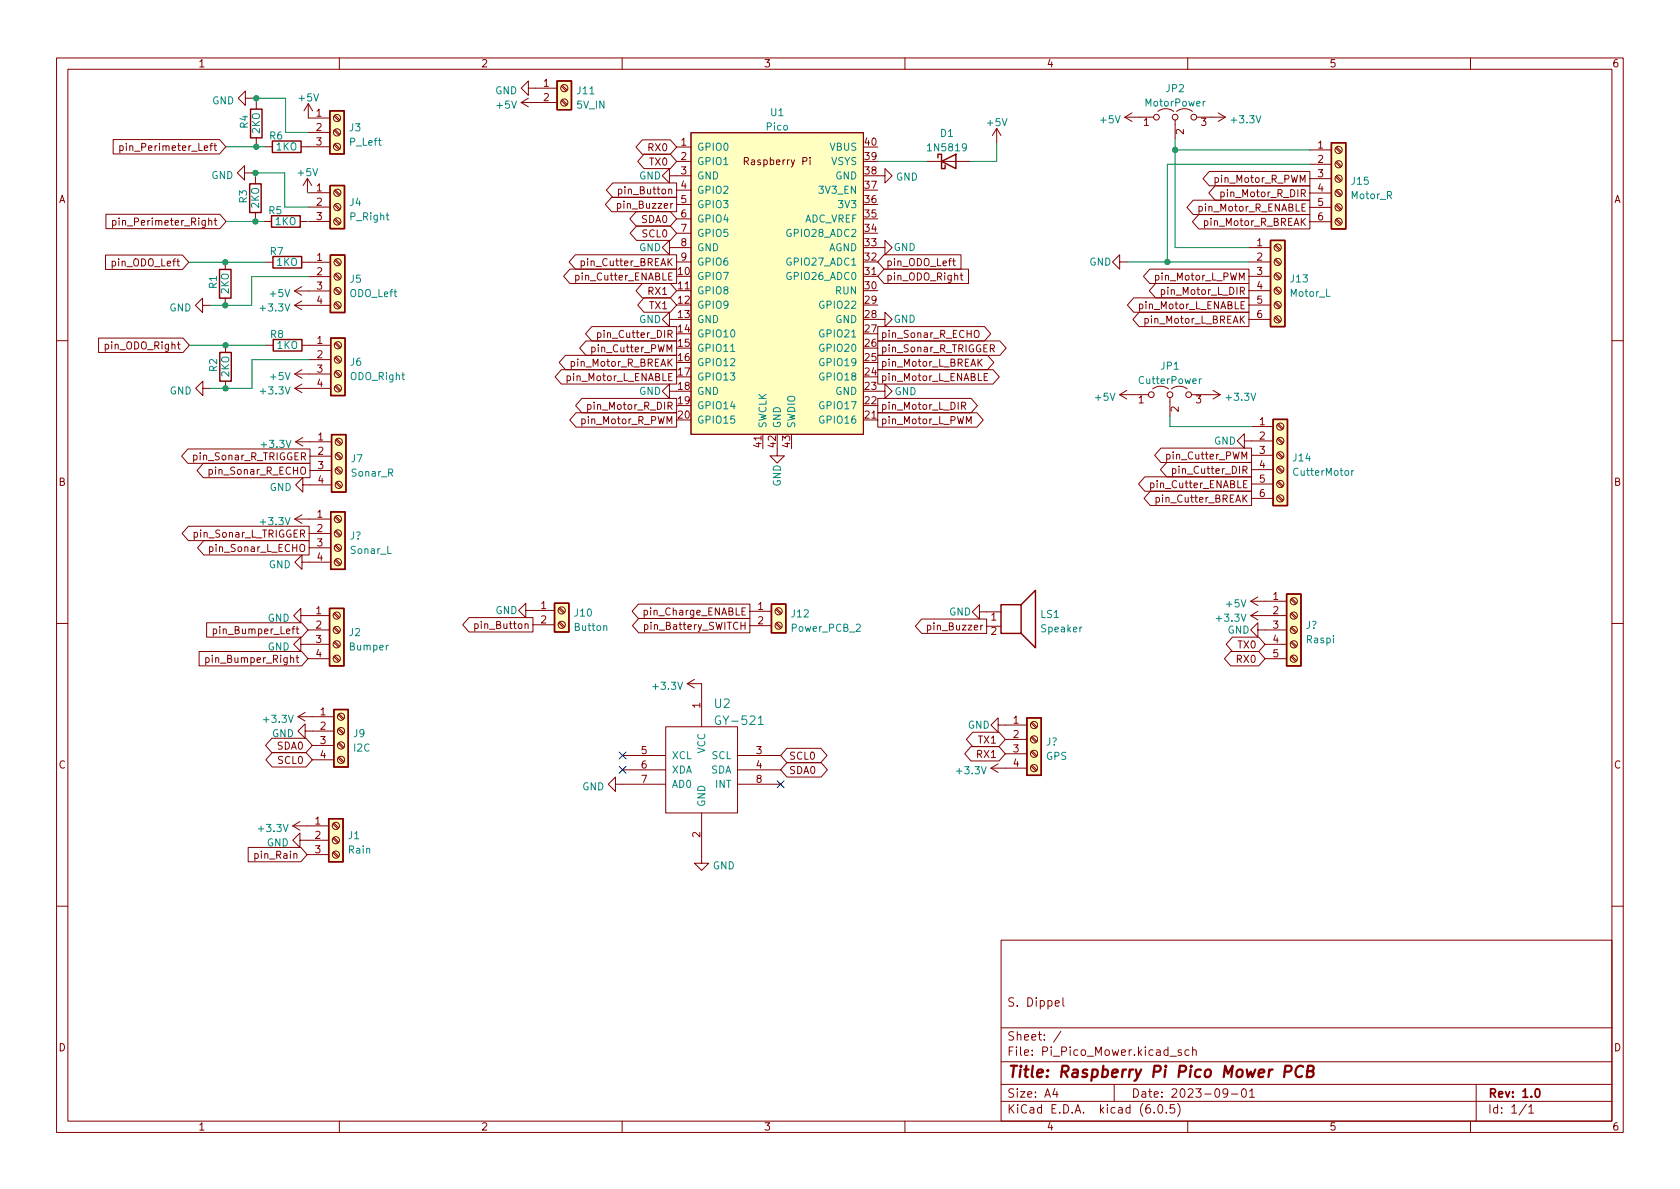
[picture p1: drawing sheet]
<svg xmlns="http://www.w3.org/2000/svg" width="297mm" height="210mm" viewBox="0 0 297 210" stroke-linecap="round" stroke-linejoin="round" font-family="sans-serif">
<g fill="none" stroke="#840000" stroke-width=".18">
<path d="M10 10.2h277v190.1h-277zM12 12.2h273v186.1h-273zM43.4 17.4v-1.3l-1.3 1.3 1.3 1.2v-1.2h1.3M45.3 18v1.3M54.5 18.3l-.8 1.3M54.5 18.3v2.6h3.8M54.5 18.3l.8 1.3M60 10.2v2M92.2 18.1l1.2 .8M92.2 18.1h6.3M93.4 15.6v-1.3l-1.2 1.3 1.2 1.3v-1.3h5.1M93.4 17.4l-1.2 .7"/>
<path d="M99.2 17.8l.9 .8M99.2 15.3l.9 .8M99.4 17.6l.9 .9M99.4 15.1l.9 .8M110 10.2v2M160 10.2v2M200.2 20l-1.3 .7M204.7 19.7a2.26 2.26 0 0 1 2.8 0M208 19.7a2.26 2.26 0 0 1 2.8 0M210 10.2v2M215.4 20l1.3 .7M260 10.2v2"/>
<path d="M18.7 37.9h20.2l1.1 1.3-1.1 1.2h-20.2zM19.9 39h.4l.2 .2-.1 .6h-.5M19.9 39v1.2M20 24.7h18.8l1.1 1.3-1.1 1.2h-18.8zM21.2 25.8h.4l.2 .2-.1 .6h-.5M21.2 25.8v1.2M37.8 25.8h.5M37.9 39h.5M38 25.3v1.1l.3 .2M38.1 38.6v1l.3 .2M43.2 30.6v-1.3l-1.2 1.3 1.2 1.2v-1.2h1.3M45.2 31.2v1.3"/>
<path d="M45.2 37.6v1.3M45.3 24.4v1.2M46.7 39.2h1.3M46.9 26h1.3M53.1 39.2h1.3M53.2 26h5.1M54.4 31.5l-.8 1.3M54.4 31.5v2.6M54.4 31.5l.7 1.3M54.5 23.4h3.8M54.6 34.1h3.8M54.6 36.6h3.8"/>
<path d="M54.6 39.2h3.8M59.1 25.6l.8 .9M59.1 23.1l.8 .8M59.1 20.5l.8 .9M59.1 38.8l.9 .9M59.1 36.3l.9 .8M59.1 33.8l.9 .8M59.2 25.4l.9 .9M59.2 22.9l.9 .8M59.2 20.4l.9 .8M59.3 38.7l.8 .8M59.3 36.1l.8 .9"/>
<path d="M59.3 33.6l.8 .8M108.1 34.9h11.5v2.5h-11.5l-1.1-1.2zM108.3 32.4h11.3v2.5h-11.3l-1.1-1.3zM109.2 36h.3l.3 .2-.2 .6h-.4M109.2 36v1.3M112.5 37.4h6l1.1 1.3-1.1 1.3h-6l-1.1-1.3zM112.5 40h6l1.1 1.2-1.1 1.3h-6l-1.1-1.3zM113.6 24.7h4.9l1.1 1.3-1.1 1.3h-4.9l-1.1-1.3zM113.9 27.3h4.6l1.1 1.2-1.1 1.3h-4.6l-1.1-1.3zM118.4 31.1v-1.3l-1.3 1.3 1.3 1.3v-1.3h3.8M119.6 28.5h2.6M119.6 26h2.6"/>
<path d="M119.6 33.6h2.6M119.6 36.2h2.6M119.6 38.7h2.6M122.2 23.5h30.5v53.3h-30.5zM143.2 27.8v.2M143.2 28.3v.8M155.2 31.1h1.3v-1.3l1.2 1.3-1.2 1.3v-1.3M163.9 28.5h7.7M176.2 22.7l-.7 1.3M176.2 22.7v2.5M176.2 22.7l.8 1.3M198.9 20.7h5.1"/>
<path d="M198.9 20.7l1.3 .8M207.8 21.2v3.3M211 35.4h20.6v2.5h-20.6l-1.1-1.2zM211.6 20.7h5.1M211.9 37.9h19.7v2.6h-19.7l-1.1-1.3zM213.8 30.3h17.8v2.6h-17.8l-1.1-1.3zM214.8 32.9h16.8v2.5h-16.8l-1.1-1.3zM216.7 20.7l-1.3 .8M230.2 36.7h.4M230.3 39.2l.5 .7M230.8 36.1h-.6v1.2h.6M230.8 38.6l-.7 .7"/>
<path d="M231.6 26.5h3.8M231.6 29.1h3.8M231.6 31.6h3.8M231.6 34.1h3.8M231.6 36.7h3.8M231.6 39.2h3.8M236.1 38.9l.9 .8M236.1 36.3l.9 .9M236.1 33.8l.9 .8M236.1 31.3l.9 .8M236.1 28.7l.9 .9M236.1 26.2l.9 .8"/>
<path d="M236.3 38.7l.9 .8M236.3 36.2l.9 .8M236.3 33.6l.9 .9M236.3 31.1l.9 .8M236.3 28.5l.9 .9M236.3 26l.9 .8M17.4 59.8h15l1.1 1.3-1.1 1.2h-15zM18.7 45.1h13.6l1.1 1.3-1.1 1.2h-13.6zM35.8 54v-1.3l-1.3 1.3 1.3 1.3v-1.3h1.3M39.8 46.4v1.2M39.8 52.7v1.3M47 46.4h1.3"/>
<path d="M52.1 51.5h6.3M52.1 54h6.3M52.1 51.5l1.2 .7M52.1 54l1.2 .8M53.3 46.4h5.1M53.3 50.7l-1.2 .8M53.3 53.2l-1.2 .8M54.6 48.9h3.8M59.2 53.7l.8 .8M59.2 51.1l.8 .9M59.2 48.6l.8 .8M59.2 46l.8 .9"/>
<path d="M59.3 53.5l.9 .8M59.3 50.9l.9 .9M59.3 48.4l.9 .8M59.3 45.9l.9 .8M100.8 47.6h18.8v2.5h-18.8l-1.1-1.2zM101.7 45.1h17.9v2.5h-17.9l-1.1-1.3zM104.6 57.8h15v2.5h-15l-1.1-1.3zM105.7 58.9l.3-.1 .3 .3-.2 .5h-.4M105.7 58.8v1.3M113.6 50.1h4.9l1.1 1.3-1.1 1.3h-4.9l-1.1-1.3zM113.9 52.7h4.6l1.1 1.2-1.1 1.3h-4.6l-1.1-1.3zM118.2 48.9h.5"/>
<path d="M118.3 46.3l.5 .7M118.4 43.8v-1.3l-1.3 1.3 1.3 1.3v-1.3h3.8M118.4 56.5v-1.3l-1.3 1.3 1.3 1.3v-1.3h1.2M118.8 48.3h-.6v1.2h.6M118.8 45.7l-.7 .7M119.6 46.3h2.6M119.6 51.4h2.6M119.6 41.2h2.6M152.7 48.9h2.5M155.2 43.8h1.3v-1.3l1.2 1.3-1.2 1.3v-1.3M155.2 56.5h1.3v-1.3l1.2 1.3-1.2 1.3v-1.3M155.2 57.8h18.9l1.1 1.2-1.1 1.3h-18.9z"/>
<path d="M156.3 45.1h13.6v2.5h-13.6l-1.1-1.3zM156.3 47.6h14.9v2.5h-14.9l-1.1-1.2zM168.4 46.1h.5M168.6 45.7v1.1l.3 .2M169.8 48.7h.4M169.9 48.3v1l.3 .2M172.3 58.6l.3-.2a.43 .43 0 0 1 .5 .4v.5a.42 .42 0 0 1-.4 .4 .42 .42 0 0 1-.4-.4zM198 46.3v-1.2l-1.3 1.2 1.3 1.3v-1.3h1.2M200.4 52.7h20.4v2.5h-20.4l-1.1-1.3zM201.4 55.2h19.4v2.6h-19.4l-1.1-1.3zM203.3 47.6h17.5v2.5h-17.5l-1.1-1.2zM204.3 50.1h16.5v2.6h-16.5l-1.1-1.3z"/>
<path d="M219.4 53.9h.5M219.5 56.4l.5 .7M220 53.3h-.6v1.3h.6M220 55.9l-.7 .7M220.8 43.8h3.8M220.8 46.3h3.8M220.8 48.9h3.8M220.8 51.4h3.8M220.8 53.9h3.8M220.8 56.5h3.8M225.4 56.2l.8 .8M225.4 53.6l.8 .9"/>
<path d="M225.4 51.1l.8 .8M225.4 48.5l.8 .9M225.4 46l.8 .8M225.4 43.5l.8 .8M225.6 56l.8 .8M225.6 53.4l.8 .9M225.6 50.9l.8 .8M225.6 48.4l.8 .8M225.6 45.8l.8 .9M225.6 43.3l.8 .8M10 60.2h2M33.2 79.4h21.6v2.5h-21.6l-1.1-1.2z"/>
<path d="M35.9 68.7v-1.3l-1.3 1.3 1.3 1.2v-1.2h1.2M39.9 61.1v1.2M39.9 67.4v1.3M47 61.1h1.3M52.1 66.1h6.4M52.1 68.7h6.4M52.1 68.7l1.3 .7M52.1 66.1l1.3 .8M52.3 78.1h6.3M52.3 78.1l1.2 .8M53.4 61.1h5.1M53.4 67.9l-1.3 .8"/>
<path d="M53.4 65.4l-1.3 .7M53.5 77.4l-1.2 .7M54.7 63.6h3.8M59.2 68.3l.9 .9M59.2 65.8l.9 .8M59.2 63.3l.9 .8M59.2 60.7l.9 .9M59.4 77.8l.8 .8M59.4 68.2l.8 .8M59.4 65.6l.8 .9M59.4 63.1l.8 .8M59.4 60.5l.8 .9"/>
<path d="M59.5 77.6l.9 .9M99.3 65.4h20.3v2.5h-20.3l-1.2-1.3zM100 62.8h19.6v2.6h-19.6l-1.1-1.3zM101.9 73h17.7v2.5h-17.7l-1.2-1.2zM102.9 70.5h16.7v2.5h-16.7l-1.1-1.3zM103.6 60.3h16v2.5h-16l-1.1-1.2zM118.2 66.6h.5M118.3 64l.5 .8M118.4 69.2v-1.3l-1.3 1.3 1.3 1.3v-1.3h1.2M118.8 66h-.6v1.3h.6M118.8 63.5l-.7 .7M134.9 76.8v2.5"/>
<path d="M137.4 79.3v1.3h1.3l-1.3 1.3-1.3-1.3h1.3M152.7 74.3h2.5M155.2 69.2h1.3v-1.3l1.2 1.3-1.2 1.3v-1.3M155.2 73h17.5l1.1 1.3-1.1 1.2h-17.5zM155.2 70.5h16.5l1.1 1.2-1.1 1.3h-16.5zM155.2 65.4h20.4l1.1 1.2-1.1 1.3h-20.4zM155.2 62.8h19.4l1.1 1.3-1.1 1.3h-19.4zM155.2 60.3h21.6l1.1 1.3-1.1 1.2h-21.6zM170 71.8l.6-.1 .1-.2v-.3l-.7-.1v1.3M170.3 71.8l.4 .6M170.9 74.9v-1.2l.4 .9 .4-.9v1.2M173.1 64l.5 .8"/>
<path d="M173.6 63.5l-.7 .7M174 66.6h.4M174.6 66h-.6v1.3h.6M175.1 61.6h.6l.1-.2v-.3l-.7-.1v1.2M175.4 61.6l.4 .6M198 69.8h5M198 69.8l1.2 .8M199.2 69l-1.2 .8M203.8 68.8a2.26 2.26 0 0 1 2.8 0M205.3 79.2h16v2.6h-16l-1.2-1.3zM206.9 70.3v3.3M207.1 68.8a2.26 2.26 0 0 1 2.8 0"/>
<path d="M210.7 69.8h5M214.5 69l1.2 .8M215.7 69.8l-1.2 .8M220 78v-1.3l-1.3 1.3 1.3 1.2v-1.2h5.1M221.3 75.4h3.8M225.8 77.6l.9 .9M225.8 75.1l.9 .8M226 77.5l.9 .8M226 74.9l.9 .9M285 60.2h2M33.3 93.1h21.4v2.5h-21.4l-1.1-1.3zM35.9 81.9h18.9v2.6h-18.9l-1.1-1.3z"/>
<path d="M36 95.6h18.7v2.5h-18.7l-1.1-1.2zM52.1 91.8h6.4M52.1 91.8l1.3 .8M53.4 99.4v-1.3l-1.3 1.3 1.3 1.3v-1.3h5.1M53.4 91l-1.3 .8M53.5 85.7v-1.2l-1.2 1.2 1.2 1.3v-1.3h5.1M54.7 94.3h3.8M54.7 96.9h3.8M54.8 80.7h3.8M54.8 83.2h3.8M59.2 99.1l.9 .8M59.2 96.5l.9 .9"/>
<path d="M59.2 94l.9 .8M59.2 91.5l.9 .8M59.4 85.4l.8 .9M59.4 82.9l.8 .8M59.4 80.3l.8 .9M59.4 98.9l.8 .8M59.4 96.4l.8 .8M59.4 93.8l.8 .9M59.4 91.3l.8 .8M59.5 85.2l.9 .9M59.5 82.7l.9 .8M59.5 80.2l.9 .8"/>
<path d="M202.4 84.3h18.9v2.6h-18.9l-1.1-1.3zM203.4 86.9h17.9v2.5h-17.9l-1.1-1.3zM206.3 81.8h15v2.5h-15l-1.1-1.2zM207.3 82.9h.4l.2 .2-.1 .6h-.5M207.3 82.9v1.2M219.9 85.6h.4M219.9 88.1l.6 .7M220.5 85h-.6v1.3h.6M220.5 87.5l-.7 .8M221.3 80.5h3.8M221.3 83.1h3.8M221.3 85.6h3.8"/>
<path d="M221.3 88.1h3.8M225.8 87.8l.9 .8M225.8 85.3l.9 .8M225.8 82.7l.9 .9M225.8 80.2l.9 .8M226 87.6l.9 .9M226 85.1l.9 .8M226 82.5l.9 .9M226 80l.9 .8M10 110.2h2M35.2 115.2h18.1l1.2 1.3-1.2 1.2h-18.1zM36.4 116.4l.3-.1 .3 .2-.1 .6h-.5"/>
<path d="M36.4 116.3v1.3M36.5 110.1h16.8l1.2 1.3-1.2 1.3h-16.8zM37.7 111.3l.4-.1 .2 .3-.1 .5h-.5M37.7 111.2v1.3M52.3 111.2h.5M52.3 116.3h.5M52.5 110.8v1.1l.3 .2M52.5 115.9v1.1l.3 .1M53.2 113.9v-1.2l-1.3 1.2 1.3 1.3v-1.3h5.1M53.2 108.9v-1.3l-1.3 1.3 1.3 1.2v-1.2h5.1M54.5 111.4h3.8M54.5 116.5h3.8"/>
<path d="M59 116.1l.9 .9M59 113.6l.9 .8M59 111.1l.9 .8M59 108.5l.9 .9M59.2 116l.8 .8M59.2 113.4l.8 .9M59.2 110.9l.8 .8M59.2 108.4l.8 .8M82.9 109.2h11.3v2.6h-11.3l-1.1-1.3zM93 107.9v-1.2l-1.3 1.2 1.3 1.3v-1.3h5M94.2 110.5h3.8M98.8 110.2l.8 .8"/>
<path d="M98.8 107.6l.8 .9M99 110l.8 .8M99 107.4l.8 .9M112.9 106.8h19.7v2.6h-19.7l-1.1-1.3zM112.9 109.4h19.7v2.5h-19.7l-1.1-1.3zM131.8 107.5h-.6v1.3h.6M132.6 108.1h3.8M132.6 110.6h3.8M137.1 110.3l.9 .8M137.1 107.8l.9 .8M137.3 110.1l.9 .9M137.3 107.6l.9 .8"/>
<path d="M163 109.5h11.4v2.5h-11.4l-1.2-1.3zM164 110.6h.3l.3 .2-.1 .5h-.5M164 110.6v1.2M173.2 108.2v-1.3l-1.3 1.3 1.3 1.3v-1.3h3.8M174.4 110.7h2.6M217.6 115.2h5l1.1 1.3-1.1 1.2h-5l-1.1-1.2zM217.9 112.7h4.7l1.1 1.2-1.1 1.3h-4.7l-1.1-1.3zM221.1 108.9h6.4M221.1 106.3h6.4M221.1 108.9l1.3 .7M221.1 106.3l1.3 .8M222.4 111.4v-1.3l-1.3 1.3 1.3 1.3v-1.3h5.1"/>
<path d="M222.4 108.1l-1.3 .8M222.4 105.6l-1.3 .7M223.7 113.9h3.8M223.7 116.5h3.8M228.2 116.1l.9 .9M228.2 113.6l.9 .8M228.2 111.1l.9 .8M228.2 108.5l.9 .9M228.2 106l.9 .8M228.4 116l.9 .8M228.4 113.4l.9 .9M228.4 110.9l.9 .8"/>
<path d="M228.4 108.4l.9 .8M228.4 105.8l.9 .8M285 110.2h2M48.1 130.5h6l1.1 1.3-1.1 1.3h-6l-1.2-1.3zM48.1 133.1h6l1.1 1.3-1.1 1.2h-6l-1.1-1.2zM52.7 126.7l1.2 .8M52.7 126.7h6.3M53.9 129.3v-1.3l-1.2 1.3 1.2 1.3v-1.3h5.1M53.9 126l-1.2 .7M55.2 131.8h3.8M55.2 134.4h3.8M59.8 134l.8 .9"/>
<path d="M59.8 131.5l.8 .8M59.8 129l.8 .8M59.8 126.4l.8 .8M59.9 133.9l.9 .8M59.9 131.3l.9 .9M59.9 128.8l.9 .8M59.9 126.2l.9 .9M108.8 138.7v-1.3l-1.3 1.3 1.3 1.2v-1.2h8.9M110.1 133.6h7.6M110.1 136.1h7.6M117.7 128.5h12.7v15.3h-12.7zM121.5 120.9l1.3 .8"/>
<path d="M121.5 120.9h2.6v7.6M122.8 120.1l-1.3 .8M130.4 133.6h7.6M130.4 136.1h7.6M130.4 138.7h7.6M139.1 132.3h6l1.1 1.3-1.1 1.3h-6l-1.1-1.3zM139.1 134.9h6.1l1.1 1.2-1.1 1.3h-6.1l-1.1-1.3zM171.7 132h4.9l1.1 1.3-1.1 1.3h-4.9l-1.1-1.3zM172 129.5h4.6l1.1 1.3-1.1 1.2h-4.6l-1.1-1.2zM175.2 135.8l1.3 .8M175.2 135.8h6.4M176.5 128.2v-1.3l-1.3 1.3 1.3 1.3v-1.3h5.1"/>
<path d="M176.5 135.1l-1.3 .7M177.7 130.8h3.9M177.7 133.3h3.9M182.3 135.5l.9 .8M182.3 133l.9 .8M182.3 130.4l.9 .9M182.3 127.9l.9 .8M182.5 135.3l.8 .9M182.5 132.8l.8 .8M182.5 130.2l.8 .9M182.5 127.7l.8 .8M43.9 149.9h9.3l1.1 1.2-1.1 1.3h-9.3z"/>
<path d="M51.8 146h6.3M51.8 146l1.2 .8M53 148.6v-1.3l-1.2 1.3 1.2 1.3v-1.3h5.1M53 145.3l-1.2 .7M54.3 151.1h3.8M58.9 150.8l.8 .8M58.9 148.3l.8 .8M58.9 145.7l.8 .9M59 150.6l.9 .9M59 148.1l.9 .8M59 145.5l.9 .9M124.1 143.8v8.8h1.2l-1.2 1.3-1.3-1.3h1.3"/>
<path d="M10 160.2h2M177 166.3h108v32h-108zM186.6 177.4l.7-.1-.1-.3-.4-.1-.2 .2v.8h.6M187.9 176.4v1.3l.2 .2M285 160.2h2M60 198.3v2M110 198.3v2M160 198.3v2M177 194.8h108M177 191.8h108M177 187.8h108M177 181.8h108"/>
<path d="M186.5 192.5l-.4 1h1M186.9 193v1M187.6 182.4l-1.3 1.9M197 191.8v3M204.1 196.7v.1M204.9 195.4l.2-.1a.81 .81 0 0 1 .6 .7 .81 .81 0 0 1-.3 .8h-.2a.81 .81 0 0 1-.6-.6 .81 .81 0 0 1 .3-.8zM206.2 196.7v.1M206.9 186.8h1.1M207.6 195.3h-.7v.7l.2-.1 .5 .1 .1 .2-.1 .5-.2 .1-.5-.1M208.2 195.1a1.72 1.72 0 0 1 0 2.3M208.9 185.7l-.4-.1-.2 .2 .1 .3 .5 .1v.4h-.6M210 198.3v2"/>
<path d="M210.2 185.7l-.4-.1-.3 .3v.4l.1 .3h.6M210.9 185.8l.2-.2 .3 .1 .1 .9M210.9 185.1v1.5M217.1 193.2l-.3 .3h-.3l-.3-.3 .2-.6 .4-.1 .2 .2a.99 .99 0 0 1-.4 1.3h-.2M217.7 193.5h1.2M219.7 192.6l.2-.1a.81 .81 0 0 1 .5 .7 .81 .81 0 0 1-.3 .8h-.1a.81 .81 0 0 1-.6-.6 .81 .81 0 0 1 .3-.8zM220.9 193l.5-.5v1.5M220.9 194h.9M260 198.3v2M261 191.8v6.5M269.9 195.3l-1.3 1.9M270.3 195.8l.4-.5v1.5"/>
<path d="M270.3 196.8h.9"/>
<circle cx="99.8" cy="18.1" r=".63"/>
<circle cx="99.8" cy="15.6" r=".63"/>
<circle cx="59.6" cy="20.9" r=".63"/>
<circle cx="59.6" cy="23.4" r=".63"/>
<circle cx="59.6" cy="26" r=".63"/>
<circle cx="59.6" cy="39.2" r=".63"/>
<circle cx="59.6" cy="34.1" r=".63"/>
<circle cx="59.6" cy="36.6" r=".63"/>
<circle cx="204.5" cy="20.7" r=".51"/>
<circle cx="207.8" cy="20.7" r=".51"/>
<circle cx="211.1" cy="20.7" r=".51"/>
<circle cx="236.7" cy="26.5" r=".63"/>
<circle cx="236.7" cy="39.2" r=".63"/>
<circle cx="236.7" cy="36.7" r=".63"/>
<circle cx="236.7" cy="34.1" r=".63"/>
<circle cx="236.7" cy="29.1" r=".63"/>
<circle cx="236.7" cy="31.6" r=".63"/>
<circle cx="59.7" cy="51.5" r=".63"/>
<circle cx="59.7" cy="46.4" r=".63"/>
<circle cx="59.7" cy="48.9" r=".63"/>
<circle cx="59.7" cy="54" r=".63"/>
<circle cx="225.9" cy="56.5" r=".63"/>
<circle cx="225.9" cy="51.4" r=".63"/>
<circle cx="225.9" cy="48.9" r=".63"/>
<circle cx="225.9" cy="43.8" r=".63"/>
<circle cx="225.9" cy="46.3" r=".63"/>
<circle cx="225.9" cy="53.9" r=".63"/>
<circle cx="59.7" cy="66.1" r=".63"/>
<circle cx="59.7" cy="61.1" r=".63"/>
<circle cx="59.7" cy="68.7" r=".63"/>
<circle cx="59.7" cy="63.6" r=".63"/>
<circle cx="59.9" cy="78.1" r=".63"/>
<circle cx="203.6" cy="69.8" r=".51"/>
<circle cx="206.9" cy="69.8" r=".51"/>
<circle cx="210.2" cy="69.8" r=".51"/>
<circle cx="226.4" cy="78" r=".63"/>
<circle cx="226.4" cy="75.4" r=".63"/>
<circle cx="59.7" cy="99.4" r=".63"/>
<circle cx="59.7" cy="91.8" r=".63"/>
<circle cx="59.7" cy="94.3" r=".63"/>
<circle cx="59.7" cy="96.9" r=".63"/>
<circle cx="59.9" cy="83.2" r=".63"/>
<circle cx="59.9" cy="85.7" r=".63"/>
<circle cx="59.9" cy="80.7" r=".63"/>
<circle cx="226.4" cy="80.5" r=".63"/>
<circle cx="226.4" cy="83.1" r=".63"/>
<circle cx="226.4" cy="88.1" r=".63"/>
<circle cx="226.4" cy="85.6" r=".63"/>
<circle cx="59.5" cy="113.9" r=".63"/>
<circle cx="59.5" cy="116.5" r=".63"/>
<circle cx="59.5" cy="111.4" r=".63"/>
<circle cx="59.5" cy="108.9" r=".63"/>
<circle cx="99.3" cy="110.5" r=".63"/>
<circle cx="99.3" cy="107.9" r=".63"/>
<circle cx="137.7" cy="108.1" r=".63"/>
<circle cx="137.7" cy="110.6" r=".63"/>
<circle cx="228.8" cy="111.4" r=".63"/>
<circle cx="228.8" cy="108.9" r=".63"/>
<circle cx="228.8" cy="106.3" r=".63"/>
<circle cx="228.8" cy="113.9" r=".63"/>
<circle cx="228.8" cy="116.5" r=".63"/>
<circle cx="60.3" cy="126.7" r=".63"/>
<circle cx="60.3" cy="134.4" r=".63"/>
<circle cx="60.3" cy="131.8" r=".63"/>
<circle cx="60.3" cy="129.3" r=".63"/>
<circle cx="182.8" cy="135.8" r=".63"/>
<circle cx="182.8" cy="130.8" r=".63"/>
<circle cx="182.8" cy="133.3" r=".63"/>
<circle cx="182.8" cy="128.2" r=".63"/>
<circle cx="59.4" cy="151.1" r=".63"/>
<circle cx="59.4" cy="148.6" r=".63"/>
<circle cx="59.4" cy="146" r=".63"/>
</g>
<path d="M271.6 192.6l.2-.1a.82 .82 0 0 1 .6 .7 .82 .82 0 0 1-.3 .8h-.2a.81 .81 0 0 1-.6-.6 .81 .81 0 0 1 .3-.8z" fill="none" stroke="#840000" stroke-width=".3"/>
<path d="M227.2 189.5h.7a.55 .55 0 0 0 .5-.5 .55 .55 0 0 0-.4-.5h-.7l-.3 2M230.4 188.7a.88 .88 0 0 0-1-.1 .88 .88 0 0 0-.4 1 .69 .69 0 0 0 .4 .8 .69 .69 0 0 0 .8-.1M231.2 189.4l.8-.1a.46 .46 0 0 0 .3-.4 .46 .46 0 0 0-.3-.4h-.7l-.3 2h.8a.53 .53 0 0 0 .4-.5 .53 .53 0 0 0-.4-.6" fill="none" stroke="#840000" stroke-width=".4"/>
<g fill="#ffffc2" stroke="#ffffc2" stroke-width=".18">
<path d="M58.4 45.1h2.6v10.2h-2.6z"/>
<path d="M58.3 107.6h2.5v10.1h-2.5z"/>
<path d="M58.6 76.9h2.6v10.1h-2.6z"/>
<path d="M98 106.7h2.6v5.1h-2.6z"/>
<path d="M235.4 25.2h2.5v15.3h-2.5z"/>
<path d="M58.1 144.8h2.6v7.6h-2.6z"/>
<path d="M58.5 90.5h2.5v10.2h-2.5z"/>
<path d="M225.1 74.2h2.5v15.2h-2.5z"/>
<path d="M58.4 32.8h2.5v7.6h-2.5z"/>
<path d="M58.5 59.8h2.5v10.1h-2.5z"/>
<path d="M58.3 19.6h2.6v7.6h-2.6z"/>
<path d="M98.5 14.3h2.5v5.1h-2.5z"/>
<path d="M181.6 126.9h2.5v10.2h-2.5z"/>
<path d="M227.5 105h2.5v12.7h-2.5z"/>
<path d="M224.6 42.5h2.6v15.3h-2.6z"/>
<path d="M59 125.5h2.6v10.1h-2.6z"/>
<path d="M122.2 23.5h30.5v53.3h-30.5z"/>
<path d="M136.4 106.8h2.5v5.1h-2.5z"/>
</g>
<g fill="none" stroke="#840000" stroke-width=".25">
<path d="M44.3 19.3h2v5.1h-2zM58.3 19.6h2.6v7.6h-2.6zM98.5 14.3h2.5v5.1h-2.5zM44.1 32.5h2.1v5.1h-2.1zM48 38.1h5.1v2.1h-5.1zM48.2 24.9h5v2.1h-5zM58.4 32.8h2.5v7.6h-2.5zM165.8 27.9v-.6h.7v2.5h.6v-.6M166.5 28.5l2.5-1.2v2.5zM235.4 25.2h2.5v15.3h-2.5zM38.8 47.6h2v5.1h-2zM48.3 45.4h5v2h-5z"/>
<path d="M58.4 45.1h2.6v10.2h-2.6zM58.5 59.8h2.5v10.1h-2.5zM224.6 42.5h2.6v15.3h-2.6zM38.9 62.3h2v5.1h-2zM48.3 60h5.1v2.1h-5.1zM58.6 76.9h2.6v10.1h-2.6zM225.1 74.2h2.5v15.2h-2.5zM58.5 90.5h2.5v10.2h-2.5zM58.3 107.6h2.5v10.1h-2.5zM98 106.7h2.6v5.1h-2.6zM136.4 106.8h2.5v5.1h-2.5zM177 106.9h3.5v5.1h-3.5z"/>
<path d="M180.5 106.9l2.6-2.5v10.1l-2.6-2.5M227.5 105h2.5v12.7h-2.5zM59 125.5h2.6v10.1h-2.6zM181.6 126.9h2.5v10.2h-2.5zM58.1 144.8h2.6v7.6h-2.6z"/>
</g>
<path d="M213.1 17.9l-.4 .3M129.2 62.1h.7M212.1 67v.8M212.4 67l-.3 .2M239 83.2v.9M239.4 83.2l-.4 .3M106.7 110.8l.2-.2 .3 .1 .1 .8M134.1 128.1h.8" fill="none" stroke="#008484" stroke-width=".18"/>
<g fill="none" stroke="#008400" stroke-width=".18">
<path d="M44.7 17.4h5.8v6h4M45.3 17.4v.6M39.9 26h7M40 39.2h6.7M44.5 30.6h5.8v6h4.3M45.2 30.6v.6M45.2 38.9v.3M45.3 25.6v.4M54.4 39.2h.2M54.4 34.1h.2M155.2 28.5h8.7M176.2 25.2v3.3h-4.6"/>
<path d="M207.8 24.5v19.3h13M207.8 26.5h23.8M231.6 29.1h-25.2v17.2M33.4 46.4h13.6M54.6 48.9h-10.1v5.1h-7.4M199.2 46.3h21.6M33.4 61.1h13.6M54.7 63.6h-10.1v5.1h-7.5M206.9 73.6v1.8h14.4"/>
</g>
<path d="M109.5 133l1.2 1.2M109.5 135.5l1.2 1.2M110.7 133l-1.2 1.2M110.7 135.5l-1.2 1.2M137.4 138.1l1.2 1.2M138.6 138.1l-1.2 1.2" fill="none" stroke="#000084" stroke-width=".18"/>
<g fill="#008400" stroke="#008400" stroke-width=".18">
<circle cx="45.3" cy="26" r=".46"/>
<circle cx="45.2" cy="39.2" r=".46"/>
<circle cx="45.2" cy="30.6" r=".46"/>
<circle cx="45.3" cy="17.4" r=".46"/>
<circle cx="207.8" cy="26.5" r=".46"/>
<circle cx="206.4" cy="46.3" r=".46"/>
<circle cx="39.8" cy="46.4" r=".46"/>
<circle cx="39.8" cy="54" r=".46"/>
<circle cx="39.9" cy="61.1" r=".46"/>
<circle cx="39.9" cy="68.7" r=".46"/>
</g>
<text font-size="2.8" fill="#840000" x="178" y="190.6">Title: Raspberry Pi Pico Mower PCB</text>
<g font-size="2.1" fill="#008484">
<text x="126.3" y="125.2">U2</text>
<text x="127" y="128.2">GY-521</text>
</g>
<g font-size="2.1" fill="#840000">
<text x="178" y="178">S. Dippel</text>
<text x="178" y="184">Sheet: /</text>
<text x="178" y="186.7">File: Pi_Pico_Mower.kicad_sch</text>
<text x="178" y="196.9">KiCad E.D.A. kicad (6.0.5)</text>
<text x="178" y="194.1">Size: A4</text>
<text x="200" y="194.1">Date: 2023-09-01</text>
<text x="263" y="194.1">Rev: 1.0</text>
<text x="263" y="196.9">Id: 1/1</text>
</g>
<g font-size="1.8" fill="#840000">
<text x="35" y="11.9">1</text>
<text x="85" y="11.9">2</text>
<text x="135" y="11.9">3</text>
<text x="185" y="11.9">4</text>
<text x="235" y="11.9">5</text>
<text x="285" y="11.9">6</text>
<text x="96.1" y="15.3">1</text>
<text x="96.1" y="17.9">2</text>
<text x="55.9" y="20.6">1</text>
<text x="55.9" y="23.2">2</text>
<text x="202.2" y="22.2">1</text>
<text x="209.3" y="23.8" transform="rotate(-90 209.3 23.8)">2</text>
<text x="212.4" y="22.2">3</text>
<text x="22.5" y="26.7">pin_Perimeter_Left</text>
<text x="55.9" y="25.7">3</text>
<text x="114.8" y="26.7">RX0</text>
<text x="115" y="29.3">TX0</text>
<text x="120.4" y="25.7">1</text>
<text x="120.4" y="28.3">2</text>
<text x="132" y="29.2">Raspberry Pi</text>
<text x="152.9" y="28.3">39</text>
<text x="152.9" y="25.7">40</text>
<text x="233" y="26.3">1</text>
<text x="233" y="28.8">2</text>
<text x="10.3" y="35.9">A</text>
<text x="56" y="33.8">1</text>
<text x="109.8" y="34.3">pin_Button</text>
<text x="120.4" y="30.8">3</text>
<text x="120.4" y="33.4">4</text>
<text x="120.4" y="35.9">5</text>
<text x="152.9" y="35.9">36</text>
<text x="152.9" y="33.4">37</text>
<text x="152.9" y="30.8">38</text>
<text x="215" y="32.3">pin_Motor_R_PWM</text>
<text x="216.3" y="34.9">pin_Motor_R_DIR</text>
<text x="233" y="31.3">3</text>
<text x="233" y="33.9">4</text>
<text x="285.3" y="35.9">A</text>
<text x="21.3" y="39.9">pin_Perimeter_Right</text>
<text x="56" y="36.4">2</text>
<text x="56" y="38.9">3</text>
<text x="109.7" y="36.9">pin_Buzzer</text>
<text x="113.5" y="39.4">SDA0</text>
<text x="113.7" y="42">SCL0</text>
<text x="120.4" y="38.4">6</text>
<text x="120.4" y="41">7</text>
<text x="152.9" y="41">34</text>
<text x="152.9" y="38.4">35</text>
<text x="212.1" y="37.4">pin_Motor_R_ENABLE</text>
<text x="213" y="39.9">pin_Motor_R_BREAK</text>
<text x="233" y="36.4">5</text>
<text x="233" y="39">6</text>
<text x="20.1" y="47.1">pin_ODO_Left</text>
<text x="56" y="46.1">1</text>
<text x="103" y="47">pin_Cutter_BREAK</text>
<text x="120.4" y="43.5">8</text>
<text x="120.4" y="46.1">9</text>
<text x="152.9" y="46.1">32</text>
<text x="152.9" y="43.5">33</text>
<text x="156.6" y="47">pin_ODO_Left</text>
<text x="222.2" y="43.5">1</text>
<text x="222.2" y="46.1">2</text>
<text x="56" y="48.7">2</text>
<text x="56" y="51.2">3</text>
<text x="56" y="53.7">4</text>
<text x="102.1" y="49.6">pin_Cutter_ENABLE</text>
<text x="114.8" y="52.1">RX1</text>
<text x="119.9" y="48.6">10</text>
<text x="119.9" y="51.1">11</text>
<text x="119.9" y="53.7">12</text>
<text x="152.9" y="53.7">29</text>
<text x="152.9" y="51.1">30</text>
<text x="152.9" y="48.6">31</text>
<text x="156.6" y="49.6">pin_ODO_Right</text>
<text x="204.4" y="49.6">pin_Motor_L_PWM</text>
<text x="205.7" y="52.1">pin_Motor_L_DIR</text>
<text x="222.2" y="48.6">3</text>
<text x="222.2" y="51.1">4</text>
<text x="222.2" y="53.7">5</text>
<text x="106.3" y="59.7">pin_Cutter_DIR</text>
<text x="115" y="54.7">TX1</text>
<text x="119.9" y="56.2">13</text>
<text x="119.9" y="58.8">14</text>
<text x="152.9" y="58.8">27</text>
<text x="152.9" y="56.2">28</text>
<text x="155.7" y="59.7">pin_Sonar_R_ECHO</text>
<text x="201.5" y="54.7">pin_Motor_L_ENABLE</text>
<text x="202.5" y="57.2">pin_Motor_L_BREAK</text>
<text x="222.2" y="56.2">6</text>
<text x="18.9" y="61.8">pin_ODO_Right</text>
<text x="56.1" y="60.8">1</text>
<text x="56.1" y="63.3">2</text>
<text x="56.1" y="65.9">3</text>
<text x="101.1" y="64.8">pin_Motor_R_BREAK</text>
<text x="105" y="62.3">pin_Cutter_PWM</text>
<text x="119.9" y="61.3">15</text>
<text x="119.9" y="63.8">16</text>
<text x="152.9" y="63.8">25</text>
<text x="152.9" y="61.3">26</text>
<text x="155.7" y="64.8">pin_Motor_L_BREAK</text>
<text x="155.7" y="62.3">pin_Sonar_R_TRIGGER</text>
<text x="56.1" y="68.4">4</text>
<text x="100.3" y="67.4">pin_Motor_L_ENABLE</text>
<text x="119.9" y="66.4">17</text>
<text x="119.9" y="68.9">18</text>
<text x="119.9" y="71.5">19</text>
<text x="152.9" y="71.5">22</text>
<text x="152.9" y="68.9">23</text>
<text x="152.9" y="66.4">24</text>
<text x="155.7" y="67.4">pin_Motor_L_ENABLE</text>
<text x="201.3" y="71.3">1</text>
<text x="211.4" y="71.3">3</text>
<text x="56.2" y="77.9">1</text>
<text x="103" y="75">pin_Motor_R_PWM</text>
<text x="104.3" y="72.4">pin_Motor_R_DIR</text>
<text x="119.9" y="74">20</text>
<text x="152.9" y="74">21</text>
<text x="155.7" y="75">pin_Motor_L_PWM</text>
<text x="155.7" y="72.4">pin_Motor_L_DIR</text>
<text x="208.4" y="72.8" transform="rotate(-90 208.4 72.8)">2</text>
<text x="222.7" y="75.2">1</text>
<text x="222.7" y="77.7">2</text>
<text x="34.4" y="81.4">pin_Sonar_R_TRIGGER</text>
<text x="37.3" y="83.9">pin_Sonar_R_ECHO</text>
<text x="56.2" y="80.4">2</text>
<text x="56.2" y="83">3</text>
<text x="134.6" y="79.1" transform="rotate(-90 134.6 79.1)">41</text>
<text x="137.2" y="79.1" transform="rotate(-90 137.2 79.1)">42</text>
<text x="139.7" y="79.1" transform="rotate(-90 139.7 79.1)">43</text>
<text x="206.7" y="81.2">pin_Cutter_PWM</text>
<text x="207.9" y="83.8">pin_Cutter_DIR</text>
<text x="222.7" y="80.3">3</text>
<text x="222.7" y="82.8">4</text>
<text x="10.3" y="85.9">B</text>
<text x="56.2" y="85.5">4</text>
<text x="203.7" y="86.3">pin_Cutter_ENABLE</text>
<text x="204.7" y="88.9">pin_Cutter_BREAK</text>
<text x="222.7" y="85.3">5</text>
<text x="222.7" y="87.9">6</text>
<text x="285.3" y="85.9">B</text>
<text x="34.4" y="95.1">pin_Sonar_L_TRIGGER</text>
<text x="56.1" y="91.5">1</text>
<text x="56.1" y="94.1">2</text>
<text x="37.4" y="97.6">pin_Sonar_L_ECHO</text>
<text x="56.1" y="96.6">3</text>
<text x="56.1" y="99.2">4</text>
<text x="95.6" y="107.7">1</text>
<text x="134" y="107.8">1</text>
<text x="225.1" y="106.1">1</text>
<text x="38.5" y="112.1">pin_Bumper_Left</text>
<text x="55.9" y="108.6">1</text>
<text x="55.9" y="111.1">2</text>
<text x="55.9" y="113.7">3</text>
<text x="84.4" y="111.2">pin_Button</text>
<text x="95.6" y="110.2">2</text>
<text x="114.1" y="108.8">pin_Charge_ENABLE</text>
<text x="114.4" y="111.4">pin_Battery_SWITCH</text>
<text x="134" y="110.4">2</text>
<text x="164.5" y="111.5">pin_Buzzer</text>
<text x="175.2" y="109.7">1</text>
<text x="175.2" y="112.3">2</text>
<text x="225.1" y="108.6">2</text>
<text x="225.1" y="111.1">3</text>
<text x="225.1" y="113.7">4</text>
<text x="37.2" y="117.2">pin_Bumper_Right</text>
<text x="55.9" y="116.2">4</text>
<text x="218.8" y="117.2">RX0</text>
<text x="219" y="114.7">TX0</text>
<text x="225.1" y="116.2">5</text>
<text x="123.8" y="125.2" transform="rotate(-90 123.8 125.2)">1</text>
<text x="56.6" y="126.5">1</text>
<text x="56.6" y="129">2</text>
<text x="56.6" y="131.6">3</text>
<text x="173.1" y="131.5">TX1</text>
<text x="179.2" y="128">1</text>
<text x="179.2" y="130.5">2</text>
<text x="10.3" y="135.9">C</text>
<text x="49.1" y="132.5">SDA0</text>
<text x="49.3" y="135.1">SCL0</text>
<text x="56.6" y="134.1">4</text>
<text x="113.4" y="133.3">5</text>
<text x="113.4" y="135.9">6</text>
<text x="133.7" y="133.3">3</text>
<text x="133.7" y="135.9">4</text>
<text x="139.5" y="134.3">SCL0</text>
<text x="139.5" y="136.9">SDA0</text>
<text x="172.9" y="134">RX1</text>
<text x="179.2" y="133">3</text>
<text x="179.2" y="135.6">4</text>
<text x="285.3" y="135.9">C</text>
<text x="113.4" y="138.4">7</text>
<text x="133.7" y="138.4">8</text>
<text x="55.7" y="145.8">1</text>
<text x="55.7" y="148.3">2</text>
<text x="123.8" y="148.1" transform="rotate(-90 123.8 148.1)">2</text>
<text x="45.4" y="151.9">pin_Rain</text>
<text x="55.7" y="150.9">3</text>
<text x="10.3" y="185.9">D</text>
<text x="285.3" y="185.9">D</text>
<text x="35" y="199.9">1</text>
<text x="85" y="199.9">2</text>
<text x="135" y="199.9">3</text>
<text x="185" y="199.9">4</text>
<text x="235" y="199.9">5</text>
<text x="285" y="199.9">6</text>
</g>
<g font-size="1.8" fill="#008484">
<text x="52.9" y="17.9">+5V</text>
<text x="87.5" y="16.7">GND</text>
<text x="102.1" y="16.7">J11</text>
<text x="206.2" y="16.3">JP2</text>
<text x="37.5" y="18.4">GND</text>
<text x="43.8" y="22.7" transform="rotate(-90 43.8 22.7)">R4</text>
<text x="45.9" y="23.6" transform="rotate(-90 45.9 23.6)">2KO</text>
<text x="61.8" y="23.2">J3</text>
<text x="87.9" y="19.2">+5V</text>
<text x="102" y="19.2">5V_IN</text>
<text x="135.5" y="23.1">Pico</text>
<text x="136.3" y="20.5">U1</text>
<text x="174.6" y="22.3">+5V</text>
<text x="194.6" y="21.8">+5V</text>
<text x="202.7" y="18.8">MotorPower</text>
<text x="217.9" y="21.8">+3.3V</text>
<text x="47.7" y="24.7">R6</text>
<text x="48.8" y="26.6">1KO</text>
<text x="61.9" y="25.8">P_Left</text>
<text x="123.2" y="26.6">GPIO0</text>
<text x="123.2" y="29.2">GPIO1</text>
<text x="146.7" y="26.6">VBUS</text>
<text x="146.9" y="29.2">VSYS</text>
<text x="164.3" y="26.7">1N5819</text>
<text x="166.3" y="24.2">D1</text>
<text x="37.3" y="31.6">GND</text>
<text x="43.7" y="35.9" transform="rotate(-90 43.7 35.9)">R3</text>
<text x="52.8" y="31.1">+5V</text>
<text x="113" y="31.7">GND</text>
<text x="123.2" y="31.7">GND</text>
<text x="123.2" y="34.3">GPIO2</text>
<text x="145.1" y="34.3">3V3_EN</text>
<text x="147.7" y="31.7">GND</text>
<text x="158.4" y="31.9">GND</text>
<text x="239" y="35.2">Motor_R</text>
<text x="239" y="32.7">J15</text>
<text x="45.8" y="36.8" transform="rotate(-90 45.8 36.8)">2KO</text>
<text x="47.5" y="37.9">R5</text>
<text x="48.7" y="39.8">1KO</text>
<text x="61.9" y="36.4">J4</text>
<text x="62" y="39">P_Right</text>
<text x="123.2" y="36.8">GPIO3</text>
<text x="123.2" y="39.3">GPIO4</text>
<text x="123.2" y="41.9">GPIO5</text>
<text x="139.4" y="41.9">GPIO28_ADC2</text>
<text x="142.1" y="39.3">ADC_VREF</text>
<text x="148.5" y="36.8">3V3</text>
<text x="47.8" y="45.1">R7</text>
<text x="48.9" y="47">1KO</text>
<text x="113" y="44.4">GND</text>
<text x="123.2" y="44.4">GND</text>
<text x="123.2" y="47">GPIO6</text>
<text x="139.4" y="47">GPIO27_ADC1</text>
<text x="146.4" y="44.4">AGND</text>
<text x="158" y="44.4">GND</text>
<text x="192.6" y="47">GND</text>
<text x="38.3" y="51" transform="rotate(-90 38.3 51)">R1</text>
<text x="40.5" y="52" transform="rotate(-90 40.5 52)">2KO</text>
<text x="47.8" y="52.5">+5V</text>
<text x="61.9" y="50">J5</text>
<text x="61.9" y="52.5">ODO_Left</text>
<text x="123.2" y="49.5">GPIO7</text>
<text x="123.2" y="52">GPIO8</text>
<text x="139.4" y="49.5">GPIO26_ADC0</text>
<text x="147.8" y="52">RUN</text>
<text x="228.2" y="52.5">Motor_L</text>
<text x="228.2" y="49.9">J13</text>
<text x="29.9" y="55.1">GND</text>
<text x="46.2" y="55.1">+3.3V</text>
<text x="47.8" y="59.8">R8</text>
<text x="113" y="57.1">GND</text>
<text x="123.2" y="54.6">GPIO9</text>
<text x="123.2" y="57.1">GND</text>
<text x="123.2" y="59.7">GPIO10</text>
<text x="145.2" y="59.7">GPIO21</text>
<text x="145.2" y="54.6">GPIO22</text>
<text x="147.7" y="57.1">GND</text>
<text x="158" y="57.1">GND</text>
<text x="38.4" y="65.7" transform="rotate(-90 38.4 65.7)">R2</text>
<text x="49" y="61.7">1KO</text>
<text x="62" y="64.7">J6</text>
<text x="123.2" y="62.2">GPIO11</text>
<text x="123.2" y="64.7">GPIO12</text>
<text x="145.2" y="64.7">GPIO19</text>
<text x="145.2" y="62.2">GPIO20</text>
<text x="205.3" y="65.4">JP1</text>
<text x="30" y="69.7">GND</text>
<text x="40.5" y="66.6" transform="rotate(-90 40.5 66.6)">2KO</text>
<text x="46.2" y="69.7">+3.3V</text>
<text x="47.9" y="67.2">+5V</text>
<text x="62" y="67.2">ODO_Right</text>
<text x="113" y="69.8">GND</text>
<text x="123.2" y="67.3">GPIO13</text>
<text x="123.2" y="69.8">GND</text>
<text x="145.2" y="67.3">GPIO18</text>
<text x="147.7" y="69.8">GND</text>
<text x="158.1" y="69.9">GND</text>
<text x="193.7" y="70.9">+5V</text>
<text x="201.6" y="67.9">CutterPower</text>
<text x="217" y="70.9">+3.3V</text>
<text x="123.2" y="72.4">GPIO14</text>
<text x="123.2" y="74.9">GPIO15</text>
<text x="135.5" y="75.8" transform="rotate(-90 135.5 75.8)">SWCLK</text>
<text x="138" y="75.8" transform="rotate(-90 138 75.8)">GND</text>
<text x="140.6" y="75.8" transform="rotate(-90 140.6 75.8)">SWDIO</text>
<text x="145.2" y="74.9">GPIO16</text>
<text x="145.2" y="72.4">GPIO17</text>
<text x="46.4" y="79.2">+3.3V</text>
<text x="62.1" y="81.7">J7</text>
<text x="214.6" y="78.6">GND</text>
<text x="228.7" y="81.6">J14</text>
<text x="47.7" y="86.8">GND</text>
<text x="62.2" y="84.3">Sonar_R</text>
<text x="138" y="86.1" transform="rotate(-90 138 86.1)">GND</text>
<text x="228.9" y="84.1">CutterMotor</text>
<text x="46.2" y="92.9">+3.3V</text>
<text x="61.8" y="95.4">J?</text>
<text x="47.5" y="100.5">GND</text>
<text x="62" y="97.9">Sonar_L</text>
<text x="216.9" y="107.4">+5V</text>
<text x="47.3" y="109.9">GND</text>
<text x="61.8" y="112.5">J2</text>
<text x="87.6" y="108.6">GND</text>
<text x="101.6" y="109">J10</text>
<text x="101.7" y="111.6">Button</text>
<text x="140" y="109.2">J12</text>
<text x="140.1" y="111.7">Power_PCB_2</text>
<text x="167.8" y="108.8">GND</text>
<text x="184" y="109.3">LS1</text>
<text x="184.2" y="111.8">Speaker</text>
<text x="215.2" y="109.9">+3.3V</text>
<text x="217" y="112">GND</text>
<text x="230.9" y="111.2">J?</text>
<text x="231.1" y="113.7">Raspi</text>
<text x="47.3" y="115">GND</text>
<text x="61.9" y="115">Bumper</text>
<text x="115.6" y="122">+3.3V</text>
<text x="46.8" y="127.8">+3.3V</text>
<text x="48.1" y="130.3">GND</text>
<text x="62.5" y="130.4">J9</text>
<text x="171.1" y="128.8">GND</text>
<text x="184.9" y="131.8">J?</text>
<text x="62.6" y="132.9">I2C</text>
<text x="118.7" y="134.2">XCL</text>
<text x="118.7" y="136.8">XDA</text>
<text x="124.7" y="133.3" transform="rotate(-90 124.7 133.3)">VCC</text>
<text x="125.7" y="136.8">SDA</text>
<text x="125.8" y="134.2">SCL</text>
<text x="169.3" y="136.9">+3.3V</text>
<text x="184.9" y="134.4">GPS</text>
<text x="102.9" y="139.7">GND</text>
<text x="118.7" y="139.3">AD0</text>
<text x="124.7" y="142.7" transform="rotate(-90 124.7 142.7)">GND</text>
<text x="126.5" y="139.3">INT</text>
<text x="45.9" y="147.1">+3.3V</text>
<text x="47.2" y="149.7">GND</text>
<text x="61.6" y="148.4">J1</text>
<text x="61.7" y="150.9">Rain</text>
<text x="126" y="153.7">GND</text>
</g>
</svg>
